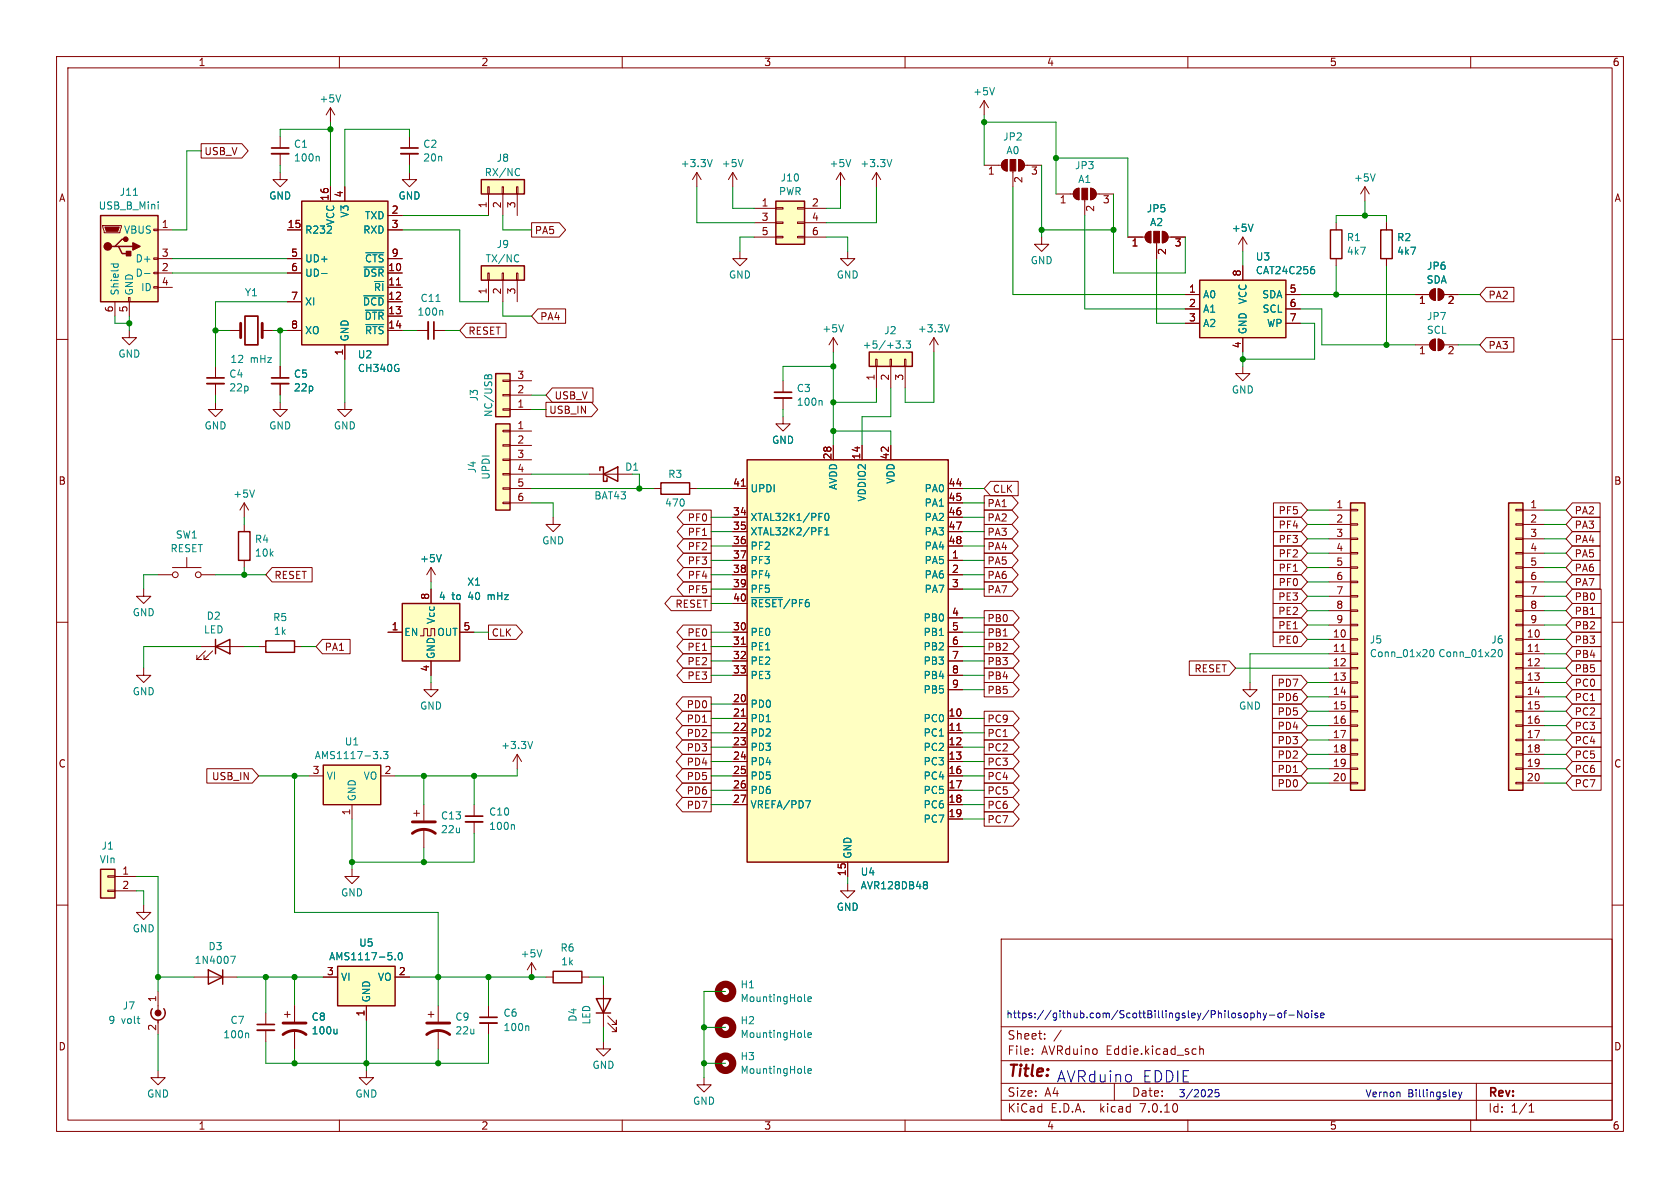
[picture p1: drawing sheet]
<svg xmlns="http://www.w3.org/2000/svg" width="297mm" height="210mm" viewBox="0 0 297 210" stroke-linecap="round" stroke-linejoin="round" font-family="sans-serif">
<g fill="none" stroke="#840000" stroke-width=".18">
<path d="M10 10h277v190h-277zM12 12h273v186h-273zM58.4 19.1l-.7 1.2M58.4 19.1v2.5M58.4 19.1l.8 1.2M60 10v2M110 10v2M160 10v2M174 17.8l-.8 1.3M174 17.8v2.5M174 17.8l.8 1.3M210 10v2"/>
<path d="M260 10v2M18.2 39.9h3.3v.2l-.3 1h-2.8zM35.6 25.4h7.2l1.1 1.3-1.1 1.2h-7.2zM49.5 30.5v1.3h1.3l-1.3 1.2-1.2-1.2h1.2M49.5 24.1v2.1M49.5 27.2v2M58.4 33v2.6M61 33v2.6M68.6 38.1h2.5M72.4 30.5v1.3h1.3l-1.3 1.2-1.3-1.2h1.3M72.4 24.1v2.1M72.4 27.2v2"/>
<path d="M86.2 33h.3v1.3h-.3zM86.4 34.3v3.8M88.8 33h.2v1.3h-.2zM88.9 34.3v3.8M91.3 33h.3v1.3h-.3zM91.4 34.3v3.8M94 39.4h4.9l1.1 1.2-1.1 1.3h-4.9zM123.2 30.5l-.8 1.3M123.2 30.5v2.5M123.2 30.5l.8 1.3M129.5 30.5l-.7 1.3M129.5 30.5v2.5"/>
<path d="M129.5 30.5l.8 1.3M133.3 36.8h3.9M133.3 39.4h3.9M137.2 39.2h1.2v.3h-1.2zM137.2 36.7h1.2v.3h-1.2zM141 39.2h1.2v.3h-1.2zM141 36.7h1.2v.3h-1.2zM142.2 36.8h3.8M142.2 39.4h3.8M148.6 30.5l-.8 1.3M148.6 30.5v2.5M148.6 30.5l.8 1.3"/>
<path d="M154.9 30.5l-.7 1.3M154.9 30.5v2.5M154.9 30.5l.8 1.3M174 29.2h3M177.4 28.5l.7-.3v2a1.02 1.02 0 0 1-1-.6 1.02 1.02 0 0 1 .3-1.1zM179.1 30.2v2.8M180.1 28.2a1.02 1.02 0 0 1 1 1 1.02 1.02 0 0 1-1 1zM181.1 29.2h3M186.7 34.3h3M190.1 33.5l.7-.2v2a1.02 1.02 0 0 1-1-.6 1.02 1.02 0 0 1 .3-1.2zM191.8 35.3v2.8M192.8 33.3a1.02 1.02 0 0 1 1 1 1.02 1.02 0 0 1-1 1z"/>
<path d="M193.8 34.3h3M236.2 39.4v1.2M241.3 33l-.8 1.3M241.3 33v2.6M241.3 33l.8 1.3M245.1 39.4v1.2M10 60h2M20.3 53.3v2.6M22.7 52.6h.3v.7h-.3zM22.9 58.4v1.3h1.2l-1.2 1.3-1.3-1.3h1.3M22.9 53.3v2.6M27.2 50.7h.7v.2h-.7z"/>
<path d="M27.2 48.1h.7v.3h-.7zM27.2 45.6h.7v.2h-.7zM27.2 40.5h.7v.3h-.7zM27.9 40.6h2.6M27.9 48.3h2.6M27.9 45.7h2.6M27.9 50.8h2.6M40.6 58.4h1.9M46.4 58.4h1.9M50.8 58.4h2.5M50.8 40.6h2.5M50.8 48.3h2.5"/>
<path d="M50.8 45.7h2.5M50.8 53.3h2.5M68.6 58.4h2.5M68.6 40.6h2.5M68.6 48.3h2.5M68.6 45.7h2.5M68.6 50.8h2.5M68.6 53.3h2.5M68.6 55.9h2.5M70.1 50.4h.7M73.7 58.4h2M76.7 58.4h2"/>
<path d="M82.4 57.1h7.1v2.6h-7.1l-1.1-1.3zM86.2 48.3h.3v1.2h-.3zM86.4 49.5v3.8M88.8 48.3h.2v1.2h-.2zM88.9 49.5v3.8M91.3 48.3h.3v1.2h-.3zM91.4 49.5v3.8M95.1 54.6h4.9v2.6h-4.9l-1.1-1.3zM130.8 44.5v1.2h1.3l-1.3 1.3-1.3-1.3h1.3M133.3 41.9h3.9M137.2 41.8h1.2v.2h-1.2zM141 41.8h1.2v.2h-1.2z"/>
<path d="M142.2 41.9h3.8M147.3 59.7l-.7 1.3M147.3 59.7v2.5M147.3 59.7l.8 1.3M149.9 44.5v1.2h1.2l-1.2 1.3-1.3-1.3h1.3M165.1 59.7l-.8 1.3M165.1 59.7v2.5M165.1 59.7l.8 1.3M184.1 41.9v1.3h1.3l-1.3 1.3-1.2-1.3h1.2M199.4 41.9h3M202.8 41.2l.7-.3v2a1.02 1.02 0 0 1-1-.6 1.02 1.02 0 0 1 .3-1.1zM204.5 42.9v2.8"/>
<path d="M205.5 40.9a1.02 1.02 0 0 1 1 1 1.02 1.02 0 0 1-1 1zM206.5 41.9h3M209.5 52.1h2.6M209.5 54.6h2.6M209.5 57.2h2.6M219.7 41.9v2.6M219.7 47v2.5M219.7 59.7v2.5M219.7 41.9l-.8 1.3M219.7 41.9l.8 1.3M227.3 52.1h2.6M227.3 54.6h2.6"/>
<path d="M227.3 57.2h2.6M236.2 45.7v1.3M245.1 45.7v1.3M250.2 52.1h2.5M253.1 51.3l.6-.2v2a1.02 1.02 0 0 1-.9-.7 1.02 1.02 0 0 1 .3-1.1zM254.3 51.1a1.02 1.02 0 0 1 1 1 1.02 1.02 0 0 1-1 1zM254.3 59.9a1.02 1.02 0 0 1 1 1.1 1.02 1.02 0 0 1-1 1zM255.3 52.1h2.5M262.7 59.7h4.9v2.5h-4.9l-1.1-1.2zM262.7 50.8h4.9v2.5h-4.9l-1.1-1.2zM285 60h2M38.1 71.1v1.3h1.3l-1.3 1.3-1.3-1.3h1.3"/>
<path d="M38.1 64.8v2M38.1 67.8v2.1M49.5 71.1v1.3h1.3l-1.3 1.3-1.2-1.3h1.2M49.5 64.8v2M49.5 67.8v2.1M61 71.1v1.3h1.2l-1.2 1.3-1.3-1.3h1.3M61 61v2.5M88.9 78.6h1.3v.3h-1.3zM88.9 76.1h1.3v.2h-1.3zM88.9 67.2h1.3v.2h-1.3zM88.9 69.7h1.3v.3h-1.3zM88.9 72.3h1.3v.2h-1.3z"/>
<path d="M90.2 76.2h3.8M90.2 78.7h3.8M90.2 72.4h3.8M90.2 69.9h3.8M90.2 67.3h3.8M96.5 71.1h8.1l1.1 1.3-1.1 1.3h-8.1zM97.6 68.6h7.2v2.5h-7.2l-1.1-1.2zM138.4 73.7v1.2h1.3l-1.3 1.3-1.2-1.3h1.2M138.4 67.3v2M138.4 70.4v2M147.3 78.7v2.6M152.4 78.7v2.6"/>
<path d="M154.8 63.5h.3v1.3h-.3zM154.9 64.8v3.8M157.4 63.5h.2v1.3h-.2zM157.5 64.8v3.8M157.5 78.7v2.6M159.9 63.5h.2v1.3h-.2zM160 64.8v3.8M219.7 64.8v1.2h1.3l-1.3 1.3-1.3-1.3h1.3M250.2 61h2.5M253.1 60.2l.6-.3v2.1a1.02 1.02 0 0 1-.9-.7 1.02 1.02 0 0 1 .3-1.1zM255.3 61h2.5M33 98.6v1.7"/>
<path d="M43.2 88.9l-.8 1.3M43.2 88.9v2.5M43.2 92.7v1.3M43.2 99.1v1.2M43.2 88.9l.7 1.3M88.9 88.8h1.3v.2h-1.3zM88.9 86.2h1.3v.3h-1.3zM88.9 83.7h1.3v.2h-1.3zM88.9 81.2h1.3v.2h-1.3zM90.2 86.4h3.8M90.2 88.9h3.8M90.2 83.8h3.8"/>
<path d="M90.2 81.3h3.8M97.8 91.4v1.3h1.3l-1.3 1.3-1.3-1.3h1.3M104.1 83.8h7.7M115.6 86.4h1.2M120.8 90.2h4.9v2.5h-4.9l-1.1-1.3zM120.8 92.7h4.9v2.6h-4.9l-1.1-1.3zM120.8 95.2h4.9v2.6h-4.9l-1.1-1.3zM120.8 97.8h4.9v2.5h-4.9l-1.1-1.2zM121.9 86.4h1.3M129.5 99.1h2.6M129.5 91.4h2.6M129.5 94h2.6"/>
<path d="M129.5 96.5h2.6M129.5 86.4h2.6M131.1 85.9h.7M167.6 99.1h2.6M167.6 91.4h2.6M167.6 94h2.6M167.6 96.5h2.6M167.6 86.4h2.6M167.6 88.9h2.6M174 97.8h4.9l1.1 1.3-1.1 1.2h-4.9zM174 95.2h4.9l1.1 1.3-1.1 1.3h-4.9zM174 92.7h4.9l1.1 1.3-1.1 1.3h-4.9z"/>
<path d="M174 87.6h4.9l1.1 1.3-1.1 1.3h-4.9zM174 90.2h4.9l1.1 1.2-1.1 1.3h-4.9zM175.1 85.1h4.9v2.5h-4.9l-1.1-1.2zM225.1 91.4h4.9l1.1 1.3-1.1 1.3h-4.9zM225.1 94h4.9l1.1 1.3-1.1 1.2h-4.9zM225.1 88.9h4.9l1.1 1.3-1.1 1.2h-4.9zM225.1 96.5h4.9l1.1 1.3-1.1 1.3h-4.9zM225.1 99.1h4.9l1.1 1.2-1.1 1.3h-4.9zM234.9 90.2h3.9M234.9 92.7h3.9M234.9 95.3h3.9M234.9 97.8h3.9"/>
<path d="M238.8 97.7h1.2v.2h-1.2zM238.8 95.1h1.2v.3h-1.2zM238.8 92.6h1.2v.2h-1.2zM238.8 90h1.2v.3h-1.2zM268 97.7h1.2v.2h-1.2zM268 95.1h1.2v.3h-1.2zM268 92.6h1.2v.2h-1.2zM268 90h1.2v.3h-1.2zM269.2 90.2h3.8M269.2 92.7h3.8M269.2 95.3h3.8M269.2 97.8h3.8"/>
<path d="M278 91.4h4.9v2.6h-4.9l-1.1-1.3zM278 94h4.9v2.5h-4.9l-1.1-1.2zM278 96.5h4.9v2.6h-4.9l-1.1-1.3zM278 99.1h4.9v2.5h-4.9l-1.1-1.3zM278 88.9h4.9v2.5h-4.9l-1.1-1.2zM10 110h2M25.4 104.1v1.3h-1.3l1.3 1.3 1.3-1.3h-1.3M25.4 118.1v1.3h-1.3l1.3 1.3 1.3-1.3h-1.3M27.9 101.6h2.6M30.5 100.3h5.1M35.6 101.6h2.5M35.6 114.3h7.6"/>
<path d="M36.3 115.1l-1.5 1.5h.8h-.8v-.8M37.6 115.1l-1.5 1.5h.7h-.7v-.8M45.7 114.3h1.3M48.1 100.3h7.1v2.6h-7.1l-1.1-1.3zM52.1 114.3h1.2M57 113h4.9v2.6h-4.9l-1.1-1.3zM68.6 111.8h2.5M74.3 112.4h.6v-1.3h.7v1.3h.6v-1.3h.6v1.3M76.2 100.3v2.6M76.2 104.1v2.6M76.2 116.8v2.6M76.2 100.3l-.8 1.3"/>
<path d="M76.2 100.3l.8 1.3M81.3 111.8h2.5M86.4 110.5h4.9l1.1 1.3-1.1 1.2h-4.9zM118.7 105.4h7v2.6h-7l-1.2-1.3zM120.8 110.5h4.9v2.5h-4.9l-1.1-1.2zM120.8 115.6h4.9v2.5h-4.9l-1.1-1.3zM120.8 113h4.9v2.6h-4.9l-1.1-1.3zM120.8 118.1h4.9v2.6h-4.9l-1.1-1.3zM120.8 102.9h4.9v2.5h-4.9l-1.1-1.3zM120.8 100.3h4.9v2.6h-4.9l-1.1-1.3zM129.5 111.8h2.6M129.5 101.6h2.6"/>
<path d="M129.5 104.1h2.6M129.5 114.3h2.6M129.5 116.8h2.6M129.5 119.4h2.6M129.5 106.7h2.6M131.1 113.9h.7M167.6 111.8h2.6M167.6 101.6h2.6M167.6 104.1h2.6M167.6 114.3h2.6M167.6 116.8h2.6M167.6 119.4h2.6"/>
<path d="M167.6 109.2h2.6M174 110.5h5.1l1.1 1.3-1.1 1.2h-5.1zM174 113h5.1l1.1 1.3-1.1 1.3h-5.1zM174 100.3h4.9l1.1 1.3-1.1 1.3h-4.9zM174 102.9h4.9l1.1 1.2-1.1 1.3h-4.9zM174 118.1h5.1l1.1 1.3-1.1 1.3h-5.1zM174 107.9h5.1l1.1 1.3-1.1 1.3h-5.1zM174 115.6h5.1l1.1 1.2-1.1 1.3h-5.1zM210.2 116.8h7.1l1.1 1.3-1.1 1.3h-7.1zM224.9 119.4h5.1l1.1 1.3-1.1 1.2h-5.1zM225.1 104.1h4.9l1.1 1.3-1.1 1.3h-4.9zM225.1 109.2h4.9l1.1 1.3-1.1 1.3h-4.9z"/>
<path d="M225.1 106.7h4.9l1.1 1.3-1.1 1.2h-4.9zM225.1 111.8h4.9l1.1 1.2-1.1 1.3h-4.9zM225.1 101.6h4.9l1.1 1.3-1.1 1.2h-4.9zM234.9 113h3.9M234.9 115.6h3.9M234.9 118.1h3.9M234.9 100.3h3.9M234.9 102.9h3.9M234.9 105.4h3.9M234.9 108h3.9M234.9 110.5h3.9M237.1 115.2h.7"/>
<path d="M238.8 118h1.2v.2h-1.2zM238.8 115.4h1.2v.3h-1.2zM238.8 112.9h1.2v.3h-1.2zM238.8 110.4h1.2v.2h-1.2zM238.8 107.8h1.2v.3h-1.2zM238.8 105.3h1.2v.2h-1.2zM238.8 102.7h1.2v.3h-1.2zM238.8 100.2h1.2v.3h-1.2zM268 118h1.2v.2h-1.2zM268 115.4h1.2v.3h-1.2zM268 112.9h1.2v.3h-1.2zM268 110.4h1.2v.2h-1.2z"/>
<path d="M268 107.8h1.2v.3h-1.2zM268 105.3h1.2v.2h-1.2zM268 102.7h1.2v.3h-1.2zM268 100.2h1.2v.3h-1.2zM269.2 113h3.8M269.2 115.6h3.8M269.2 118.1h3.8M269.2 100.3h3.8M269.2 102.9h3.8M269.2 105.4h3.8M269.2 108h3.8M269.2 110.5h3.8"/>
<path d="M271.4 115.2h.7M278 106.7h5.1v2.5h-5.1l-1.1-1.2zM278 104.1h5.1v2.6h-5.1l-1.1-1.3zM278 111.8h5.1v2.5h-5.1l-1.1-1.3zM278 101.6h4.9v2.5h-4.9l-1.1-1.2zM278 109.2h5.1v2.6h-5.1l-1.1-1.3zM278 114.3h5.1v2.5h-5.1l-1.1-1.2zM278 116.8h5.1v2.6h-5.1l-1.1-1.3zM278 119.4h5.1v2.5h-5.1l-1.1-1.2zM285 110h2M36.6 135.9h8l1.1 1.3-1.1 1.2h-8zM54.6 137.2h2.5"/>
<path d="M67.3 137.2h2.5M76.2 120.7v1.2h1.3l-1.3 1.3-1.3-1.3h1.3M91.4 133.4l-.7 1.2M91.4 133.4v2.5M91.4 133.4l.8 1.2M120.6 133.3h5.1v2.6h-5.1l-1.1-1.3zM120.6 135.9h5.1v2.5h-5.1l-1.1-1.2zM120.6 138.4h5.1v2.6h-5.1l-1.1-1.3zM120.6 123.2h5.1v2.5h-5.1l-1.1-1.2zM120.6 128.3h5.1v2.5h-5.1l-1.1-1.3zM120.6 130.8h5.1v2.6h-5.1l-1.1-1.3zM120.6 125.7h5.1v2.6h-5.1l-1.1-1.3z"/>
<path d="M129.5 127h2.6M129.5 129.5h2.6M129.5 132.1h2.6M129.5 134.6h2.6M129.5 137.2h2.6M129.5 139.7h2.6M129.5 124.5h2.6M131.1 126.6h.7M167.6 127h2.6M167.6 129.5h2.6M167.6 132.1h2.6M167.6 134.6h2.6"/>
<path d="M167.6 137.2h2.6M167.6 139.7h2.6M167.6 121.9h2.6M169.2 129.1h.7M174 135.9h5.1l1.1 1.3-1.1 1.2h-5.1zM174 138.4h5.1l1.1 1.3-1.1 1.3h-5.1zM174 133.3h5.1l1.1 1.3-1.1 1.3h-5.1zM174 120.6h5.1l1.1 1.3-1.1 1.3h-5.1zM174 130.8h5.1l1.1 1.3-1.1 1.3h-5.1zM174 125.7h5.1l1.1 1.3-1.1 1.3h-5.1zM174 128.3h5.1l1.1 1.2-1.1 1.3h-5.1zM221 120.7v1.2h1.2l-1.2 1.3-1.3-1.3h1.3"/>
<path d="M224.9 134.6h5.1l1.1 1.3-1.1 1.3h-5.1zM224.9 129.5h5.1l1.1 1.3-1.1 1.3h-5.1zM224.9 137.2h5.1l1.1 1.2-1.1 1.3h-5.1zM224.9 124.5h5.1l1.1 1.2-1.1 1.3h-5.1zM224.9 127h5.1l1.1 1.3-1.1 1.2h-5.1zM224.9 132.1h5.1l1.1 1.3-1.1 1.2h-5.1zM224.9 121.9h5.1l1.1 1.3-1.1 1.3h-5.1zM234.9 120.7h3.9M234.9 123.2h3.9M234.9 125.7h3.9M234.9 128.3h3.9M234.9 130.8h3.9"/>
<path d="M234.9 133.4h3.9M234.9 135.9h3.9M234.9 138.4h3.9M238.8 138.3h1.2v.3h-1.2zM238.8 135.8h1.2v.2h-1.2zM238.8 133.2h1.2v.3h-1.2zM238.8 130.7h1.2v.2h-1.2zM238.8 128.1h1.2v.3h-1.2zM238.8 125.6h1.2v.3h-1.2zM238.8 123.1h1.2v.2h-1.2zM238.8 120.5h1.2v.3h-1.2zM268 138.3h1.2v.3h-1.2z"/>
<path d="M268 135.8h1.2v.2h-1.2zM268 133.2h1.2v.3h-1.2zM268 130.7h1.2v.2h-1.2zM268 128.1h1.2v.3h-1.2zM268 125.6h1.2v.3h-1.2zM268 123.1h1.2v.2h-1.2zM268 120.5h1.2v.3h-1.2zM269.2 120.7h3.8M269.2 123.2h3.8M269.2 125.7h3.8M269.2 128.3h3.8M269.2 130.8h3.8"/>
<path d="M269.2 133.4h3.8M269.2 135.9h3.8M269.2 138.4h3.8M278 132.1h5.1v2.5h-5.1l-1.1-1.2zM278 134.6h5.1v2.6h-5.1l-1.1-1.3zM278 129.5h5.1v2.6h-5.1l-1.1-1.3zM278 127h5.1v2.5h-5.1l-1.1-1.2zM278 124.5h5.1v2.5h-5.1l-1.1-1.3zM278 121.9h5.1v2.6h-5.1l-1.1-1.3zM278 137.2h5.1v2.5h-5.1l-1.1-1.3zM10 160h2M19 157.4h1.3v.2h-1.3z"/>
<path d="M19 154.8h1.3v.3h-1.3zM20.3 154.9h3.8M20.3 157.5h3.8M62.2 153.7v1.2h1.3l-1.3 1.3-1.2-1.3h1.2M62.2 142.2v2.6M73.2 143.8h1M73.7 143.3v1M74.9 142.2v2.8M74.9 146.6v3.3M83.8 142.2v2.1M83.8 145.3v2M120.6 141h5.1v2.5h-5.1l-1.1-1.3z"/>
<path d="M129.5 142.2h2.6M149.9 156.2v1.3h1.2l-1.2 1.3-1.3-1.3h1.3M149.9 152.4v2.5M167.6 142.2h2.6M167.6 144.8h2.6M174 141h5.1l1.1 1.2-1.1 1.3h-5.1zM174 143.5h5.1l1.1 1.3-1.1 1.3h-5.1zM285 160h2M25.4 160v1.3h1.3l-1.3 1.3-1.3-1.3h1.3M27.9 175.3v3.8M34.3 172.7h7.6M47 179.1v2"/>
<path d="M50.3 179.3h1M50.8 178.8v1M52.1 177.8v2.8M57.1 172.7h2.6M64.8 177.8v2.5M69.8 172.7h2.6M75.7 179.3h1M76.2 178.8v1M77.5 177.8v2.8M86.4 177.8v2M94 170.2l-.8 1.3M94 170.2v2.5"/>
<path d="M94 170.2l.7 1.3M96.5 172.7h1.3M102.9 172.7h1.2M106.7 174v7.6M107.4 179.6l1.6 1.5v-.8v.8h-.8M177 166h108v32h-108zM27.9 189.2v1.3h1.3l-1.3 1.3-1.2-1.3h1.2M27.9 180.3v2.6M47 182.1v2.1M52.1 182.1v3.3M60 198v2M64.8 189.2v1.3h1.2l-1.2 1.3-1.3-1.3h1.3"/>
<path d="M77.5 182.1v3.3M86.4 180.8v2.1M106.7 184.2v1.2h-1.3l1.3 1.3 1.2-1.3h-1.2M107.4 180.8l1.6 1.6v-.8v.8h-.8M110 198v2M124.5 190.5v1.3h1.2l-1.2 1.2-1.3-1.2h1.3M160 198v2M177 194.5h108M177 191.5h108M177 187.5h108M177 181.5h108M182.5 186.3v.1"/>
<path d="M182.5 185.5v.1M184.7 183.6v.1M184.7 182.8v.1M187.6 182.1l-1.3 2M197 191.5v3M210 198v2M211.3 185.4l.2 .1M211.5 186.3l-.2 .1M212.1 184.9v1.5M212.1 185.5l.2-.1 .4 .1v.9M260 198v2M261 191.5v6.5"/>
<path d="M270.3 196.6h.9M270.3 195.5l.4-.4v1.5"/>
<circle cx="31" cy="101.6" r=".51"/>
<circle cx="35.1" cy="101.6" r=".51"/>
</g>
<g fill="#ffffc2" stroke="#ffffc2" stroke-width=".18">
<path d="M71.1 106.7h10.2v10.1h-10.2z"/>
<path d="M153.7 62.2h7.6v2.6h-7.6z"/>
<path d="M17.8 153.7h2.5v5.1h-2.5z"/>
<path d="M132.1 81.3h35.5v71.1h-35.5z"/>
<path d="M59.7 170.8h10.1v7h-10.1z"/>
<path d="M137.2 35.6h5v7.6h-5z"/>
<path d="M57.1 135.3h10.2v6.9h-10.2z"/>
<path d="M85.1 47h7.6v2.5h-7.6z"/>
<path d="M266.7 88.9h2.5v50.8h-2.5z"/>
<path d="M17.8 38.1h10.1v15.2h-10.1z"/>
<path d="M238.8 88.9h2.5v50.8h-2.5z"/>
<path d="M87.6 74.9h2.6v15.3h-2.6z"/>
<path d="M87.6 66h2.6v7.7h-2.6z"/>
<path d="M53.3 35.6h15.3v25.4h-15.3z"/>
<path d="M85.1 31.8h7.6v2.5h-7.6z"/>
<path d="M212.1 49.5h15.2v10.2h-15.2z"/>
</g>
<g fill="none" stroke="#840000" stroke-width=".25">
<path d="M17.8 38.1h10.1v15.2h-10.1zM53.3 35.6h15.3v25.4h-15.3zM85.1 31.8h7.6v2.5h-7.6zM137.2 35.6h5v7.6h-5zM20.3 43.6h.7l.6 1.2h1.3M21 43.6h2.5M22.2 42.3h-.6l-1.3 1.3h-.6M85.1 47h7.6v2.5h-7.6zM212.1 49.5h15.2v10.2h-15.2zM235.2 40.6h2v5.1h-2zM244.1 40.6h2v5.1h-2zM87.6 74.9h2.6v15.3h-2.6z"/>
<path d="M87.6 66h2.6v7.7h-2.6zM153.7 62.2h7.6v2.6h-7.6zM42.2 94h2v5.1h-2zM106 83.2v-.6h.7v2.5h.6v-.6M106.7 83.8l2.5-1.2v2.5zM116.8 85.3h5.1v2.1h-5.1zM132.1 81.3h35.5v71.1h-35.5zM238.8 88.9h2.5v50.8h-2.5zM266.7 88.9h2.5v50.8h-2.5zM38.1 114.3l2.5-1.3v2.6zM38.1 113v2.6M47 113.3h5.1v2h-5.1z"/>
<path d="M71.1 106.7h10.2v10.1h-10.2zM57.1 135.3h10.2v6.9h-10.2zM17.8 153.7h2.5v5.1h-2.5zM26.9 178.3a1.27 1.27 0 0 0 .2 1.7 1.27 1.27 0 0 0 1.7 0 1.27 1.27 0 0 0 .2-1.7M36.8 171.5l2.6 1.2-2.6 1.3zM39.4 171.5v2.5M59.7 170.8h10.1v7h-10.1zM97.8 171.7h5.1v2h-5.1zM105.4 176.5h2.5l-1.2 2.6zM105.4 179.1h2.5"/>
</g>
<g fill="none" stroke="#008484" stroke-width=".18">
<path d="M60.2 16.8l-.4 1.2M175.8 15.5l-.4 1.3M23.6 34.5h.7M28 35.7v.1M28 36.1v.9M56.3 27.6l.1 .2v.7M91.6 29.8l.3 .1M91.9 30.9l-.3 .2M125.9 28.2l-.4 1.3M131.4 28.2l-.5 1.3M150.4 28.2l-.4 1.3M157.7 28.2l-.5 1.3"/>
<path d="M221.5 39.6l-.4 1.3M243.1 30.7l-.4 1.3M19.6 46.7h1.3M20.1 46.7v.3M20.8 46.7l.1 .3M25.6 48.4h.9M56.9 48.4h.9M64.3 52.3h3.5M64.3 47.2h3.5M64.6 54.8h3.2M64.7 57.4h3.1M64.7 44.7h3.1"/>
<path d="M77.1 53.3h.7M78.1 54.9l.2 .2v.6M91.5 45l.2 .2M91.7 46.2l-.2 .1M149.1 57.4l-.4 1.3M167.8 57.4l-.4 1.3M232.1 47.1h.2M232.2 47.6l.2 .2v.3l-.2 .3M86.3 66.5l.2-.3 .3 .1 .1 .6M86.3 66.5l-.3-.2h-.2l-.1 .6M86.3 66.5v.4M145.2 70.8l.1 .2v.6"/>
<path d="M158.4 60.3h.8l-.5 .5M158.9 60.8l.3 .2v.3l-.3 .2M159.7 61.4v.1M160.2 60.3h.8l-.4 .5 .3 .1v.5l-.2 .1-.5-.1M45 86.6l-.4 1.3M78 98l-.4 1.3M144.8 93.9h.4M144.8 93.3h.6M145.8 94.6h.7M145.8 93.7l.4-.4v1.3M146 90.8l.1-.1a.68 .68 0 0 1 .5 .7 .68 .68 0 0 1-.5 .6 .84 .84 0 0 1-.1-1.2zM132.8 105.6h5.5"/>
<path d="M252.9 114.9l.2-.1a.68 .68 0 0 1 .4 .7 .68 .68 0 0 1-.4 .6 .84 .84 0 0 1-.2-1.2zM265 114.9l.2-.1a.68 .68 0 0 1 .4 .7 .68 .68 0 0 1-.4 .6l-.2-.1-.1-.4zM67.3 134v.1M67.8 132.8h.8l-.4 .5 .3 .1v.6l-.2 .1-.5-.1M94.2 131.1l-.5 1.2M90.8 145.8l.1 .2v.6M142.4 141.5h.9l-.6 1.3M163.5 155.9h.3l.2 .2-.3 .3M163.5 156.4h.2M163.7 156.4l.2 .1 .1 .4-.2 .2h-.3M40.8 169h.8l-.5 1.3M69.8 169.6v.1"/>
<path d="M70.6 168.5l.1-.1a.68 .68 0 0 1 .4 .6 .68 .68 0 0 1-.4 .7 .84 .84 0 0 1-.1-1.2zM95.8 167.9l-.4 1.3M142.2 176.9l.2 .2M142.8 176.6l.6-.1v-.2l-.4-.1-.2 .2 .1 .6h.5M43.8 182.6l.2 .2v.7M59.6 181.9v.9M59.6 182.6l-.2 .2M93.3 181.3l.2 .2v.7M142.2 183.2l.2 .2M142.2 189.6l.2 .2M142.8 183l.6-.1v-.3h-.4l-.2 .1 .1 .6h.5M142.8 189.3l.6-.1v-.2l-.4-.1-.2 .2 .1 .6h.5"/>
</g>
<g fill="#840000" stroke="#840000" stroke-width=".18">
<path d="M253.1 51.3l.6-.2v2a1.02 1.02 0 0 1-.9-.7 1.02 1.02 0 0 1 .3-1.1z"/>
<path d="M254.3 51.1a1.02 1.02 0 0 1 1 1 1.02 1.02 0 0 1-1 1z"/>
<path d="M253.1 60.2l.6-.3v2.1a1.02 1.02 0 0 1-.9-.7 1.02 1.02 0 0 1 .3-1.1z"/>
<path d="M254.3 59.9a1.02 1.02 0 0 1 1 1.1 1.02 1.02 0 0 1-1 1z"/>
<path d="M18.5 40.1h2.6l-.3 .8h-2z"/>
<path d="M190.1 33.5l.7-.2v2a1.02 1.02 0 0 1-1-.6 1.02 1.02 0 0 1 .3-1.2z"/>
<path d="M191.3 33.3h1v2h-1z"/>
<path d="M192.8 33.3a1.02 1.02 0 0 1 1 1 1.02 1.02 0 0 1-1 1z"/>
<path d="M202.8 41.2l.7-.3v2a1.02 1.02 0 0 1-1-.6 1.02 1.02 0 0 1 .3-1.1z"/>
<path d="M204 40.9h1v2h-1z"/>
<path d="M205.5 40.9a1.02 1.02 0 0 1 1 1 1.02 1.02 0 0 1-1 1z"/>
<path d="M177.4 28.5l.7-.3v2a1.02 1.02 0 0 1-1-.6 1.02 1.02 0 0 1 .3-1.1z"/>
<path d="M178.6 28.2h1v2h-1z"/>
<path d="M180.1 28.2a1.02 1.02 0 0 1 1 1 1.02 1.02 0 0 1-1 1z"/>
</g>
<path d="M48 27.2h3.1M70.9 27.2h3M75.7 56.9v3M36.6 67.8h3M48 67.8h3.1M136.9 70.4h3.1M82.3 145.3h3M45.5 182.1h3M84.8 180.8h3.1" fill="none" stroke="#840000" stroke-width=".33"/>
<path d="M48 26.2h3.1M70.9 26.2h3M43.3 55.9h2.3v5.1h-2.3zM76.7 56.9v3M36.6 66.8h3M48 66.8h3.1M136.9 69.3h3.1M82.3 144.3h3M84.8 179.8h3.1M45.5 181.1h3" fill="none" stroke="#840000" stroke-width=".3"/>
<circle cx="27.9" cy="179.1" r=".51" fill="#840000" stroke="#840000" stroke-width=".2"/>
<path d="M42.5 57.2v2.5M46.4 57.2v2.5M72.9 147.3a3.3 3.3 0 0 1 4.1 0M72.9 145.3h4.1M50 182.9a3.3 3.3 0 0 1 4.1 0M50 180.8h4.1M75.4 182.9a3.3 3.3 0 0 1 4.1 0M75.4 180.8h4.1" fill="none" stroke="#840000" stroke-width=".51"/>
<g fill="#840000" stroke="#840000" stroke-width=".25">
<path d="M23.5 42.9l1.3 .7-1.3 .6z"/>
<path d="M22.4 44.5h.7v.7h-.7z"/>
<circle cx="19" cy="43.6" r=".63"/>
<circle cx="22.2" cy="42.3" r=".38"/>
</g>
<g fill="none" stroke="#840000" stroke-width="1.3">
<circle cx="128.3" cy="175.3" r="1.27"/>
<circle cx="128.3" cy="188" r="1.27"/>
<circle cx="128.3" cy="181.6" r="1.27"/>
</g>
<g fill="none" stroke="#0000c2" stroke-width=".18">
<path d="M221.1 179.1v1.2M221.1 179.1h.4l.2 .2-.1 .6h-.5M222.3 179.2l.2-.1h.3v.8M222.3 178.7v1.2M223.3 179.1l.3 .8M223.6 179.9l-.3 .4M223.9 179.1l-.3 .8M224.4 179.4h1M226 179.2l.2-.1 .3 .1 .1 .5-.1 .2h-.3l-.2-.1zM226.9 179.1h.5M227.4 178.7l-.3 .1v1.1M227.9 179.4h.9"/>
<path d="M230.2 178.7v1.2l-.8-1.2v1.2M230.8 179.1h.3l.3 .2v.4l-.3 .2h-.3l-.1-.2zM231.9 178.7v.1M231.9 179.1v.8M232.9 179.1h-.3l-.2 .2 .1 .1 .4 .2v.3h-.5M233.5 179.5l.6-.1-.1-.3h-.3l-.2 .2v.6h.5M214.2 192.7l.1 .2-.1 .3-.7 .7h.8M215.5 192.6h-.6l-.1 .6 .2-.1 .4 .1 .1 .2v.4l-.2 .1-.5-.1M247.4 193.1l.1 .8M257.2 193l.2 .4-.6 .1M257.4 193.8l-.2 .1M257.9 193l.3 .9"/>
<path d="M258.2 193.9l-.3 .4M258.5 193l-.3 .9"/>
</g>
<g fill="none" stroke="#008400" stroke-width=".18">
<path d="M35.6 26.7h-2.6v13.9h-2.5M49.5 29.2v1.3M58.4 22.9h-8.9v1.2M58.4 21.6v11.4M71.1 38.1h15.3M72.4 24.1v-1.2h-11.4v10.1M72.4 29.2v1.3M88.9 38.1v2.5h5.1M123.2 33v6.4h10.1M129.5 33v3.8h3.8M148.6 33v3.8h-2.6M154.9 33v6.4h-8.9"/>
<path d="M174 20.3v8.9M174 21.6h12.7v12.7M179.1 33v19.1h30.4M184.1 29.2v12.7M186.7 27.9h12.7v14M191.8 38.1v16.5h17.7M196.8 34.3v14h12.7v-6.4M236.2 39.4v-1.3h8.9v1.3M241.3 35.6v2.5M20.3 55.9v1.3h2.6M22.9 55.9v2.5M30.5 48.3h20.3"/>
<path d="M30.5 45.7h20.3M38.1 58.4h2.5M48.3 58.4h2.5M49.5 58.4v6.4M50.8 53.3h-12.7v11.5M71.1 40.6h10.2v12.7h5.1M71.1 58.4h2.6M78.7 58.4h2.6M88.9 53.3v2.6h5.1M133.3 41.9h-2.5v2.6M146 41.9h3.9v2.6M184.1 40.6h12.7"/>
<path d="M204.5 45.7v11.5h5M219.7 44.5v2.5M229.9 57.2h2.5v6.3h-12.7M229.9 54.6h3.8v6.4h16.5M229.9 52.1h20.3M236.2 47v5.1M245.1 47v14M257.8 52.1h3.8M38.1 69.9v1.2M49.5 69.9v1.2M61 63.5v7.6M94 69.9h2.5"/>
<path d="M94 72.4h2.5M138.4 72.4v1.3M147.3 64.8h-8.9v2.5M147.3 62.2v16.5M147.3 76.2h10.2v2.5M154.9 68.6v2.5h-7.6M157.5 68.6v5.1h-5.1v5M165.1 62.2v8.9h-5.1v-2.5M219.7 62.2v2.6M257.8 61h3.8M43.2 91.4v1.3M94 88.9h3.8v2.5"/>
<path d="M94 86.4h21.6M94 83.8h10.1M111.8 83.8h1.2v2.6M123.2 86.4h6.3M125.7 99.1h3.8M125.7 94h3.8M125.7 96.5h3.8M125.7 91.4h3.8M170.2 99.1h3.8M170.2 94h3.8M170.2 88.9h3.8M170.2 96.5h3.8"/>
<path d="M170.2 86.4h3.8M170.2 91.4h3.8M231.1 97.8h3.8M231.1 95.3h3.8M231.1 90.2h3.8M231.1 92.7h3.8M273 97.8h3.9M273 95.3h3.9M273 90.2h3.9M273 92.7h3.9M27.9 101.6h-2.5v2.5M35.6 114.3h-10.2v3.8"/>
<path d="M38.1 101.6h8.9M43.2 114.3h2.5M43.2 100.3v1.3M53.3 114.3h2.6M76.2 102.9v1.2M76.2 119.4v1.3M83.8 111.8h2.6M125.7 111.8h3.8M125.7 104.1h3.8M125.7 101.6h3.8M125.7 116.8h3.8M125.7 119.4h3.8"/>
<path d="M125.7 114.3h3.8M125.7 106.7h3.8M170.2 111.8h3.8M170.2 104.1h3.8M170.2 101.6h3.8M170.2 109.2h3.8M170.2 116.8h3.8M170.2 119.4h3.8M170.2 114.3h3.8M218.4 118.1h16.5M231.1 108h3.8M231.1 110.5h3.8"/>
<path d="M231.1 105.4h3.8M231.1 113h3.8M231.1 102.9h3.8M231.1 100.3h3.8M234.9 115.6h-13.9v5.1M273 108h3.9M273 110.5h3.9M273 105.4h3.9M273 115.6h3.9M273 118.1h3.9M273 113h3.9M273 102.9h3.9"/>
<path d="M273 100.3h3.9M45.7 137.2h8.9M52.1 137.2v24.1h25.4v16.5M74.9 137.2v5M83.8 137.2v5M91.4 135.9v1.3h-21.6M125.7 137.2h3.8M125.7 139.7h3.8M125.7 134.6h3.8M125.7 132.1h3.8M125.7 127h3.8M125.7 129.5h3.8"/>
<path d="M125.7 124.5h3.8M170.2 137.2h3.8M170.2 139.7h3.8M170.2 134.6h3.8M170.2 132.1h3.8M170.2 121.9h3.8M170.2 127h3.8M170.2 129.5h3.8M231.1 133.4h3.8M231.1 128.3h3.8M231.1 130.8h3.8M231.1 123.2h3.8"/>
<path d="M231.1 125.7h3.8M231.1 120.7h3.8M231.1 135.9h3.8M231.1 138.4h3.8M273 133.4h3.9M273 128.3h3.9M273 130.8h3.9M273 123.2h3.9M273 125.7h3.9M273 120.7h3.9M273 135.9h3.9M273 138.4h3.9"/>
<path d="M24.1 154.9h3.8v20.4M24.1 157.5h1.3v2.5M62.2 144.8v8.9M74.9 149.9v2.5M83.8 147.3v5.1h-21.6M125.7 142.2h3.8M149.9 154.9v1.3M170.2 142.2h3.8M170.2 144.8h3.8M27.9 172.7h6.4M41.9 172.7h15.2M47 172.7v6.4"/>
<path d="M52.1 172.7v5.1M72.4 172.7h24.1M86.4 172.7v5.1M104.1 172.7h2.6v1.3M128.3 175.3h-3.8v15.2M27.9 182.9v6.3M52.1 185.4v2.6M64.8 180.3v8.9M77.5 185.4v2.6M86.4 182.9v5.1h-39.4v-3.8M106.7 181.6v2.6M124.5 188h3.8"/>
<path d="M124.5 181.6h3.8"/>
</g>
<g fill="#008400" stroke="#008400" stroke-width=".18">
<circle cx="47" cy="172.7" r=".46"/>
<circle cx="52.1" cy="172.7" r=".46"/>
<circle cx="52.1" cy="188" r=".46"/>
<circle cx="27.9" cy="172.7" r=".46"/>
<circle cx="62.2" cy="152.4" r=".46"/>
<circle cx="74.9" cy="152.4" r=".46"/>
<circle cx="94" cy="172.7" r=".46"/>
<circle cx="86.4" cy="172.7" r=".46"/>
<circle cx="77.5" cy="172.7" r=".46"/>
<circle cx="77.5" cy="188" r=".46"/>
<circle cx="64.8" cy="188" r=".46"/>
<circle cx="83.8" cy="137.2" r=".46"/>
<circle cx="52.1" cy="137.2" r=".46"/>
<circle cx="124.5" cy="188" r=".46"/>
<circle cx="124.5" cy="181.6" r=".46"/>
<circle cx="74.9" cy="137.2" r=".46"/>
<circle cx="241.3" cy="38.1" r=".46"/>
<circle cx="236.2" cy="52.1" r=".46"/>
<circle cx="245.1" cy="61" r=".46"/>
<circle cx="219.7" cy="63.5" r=".46"/>
<circle cx="174" cy="21.6" r=".46"/>
<circle cx="184.1" cy="40.6" r=".46"/>
<circle cx="196.8" cy="40.6" r=".46"/>
<circle cx="186.7" cy="27.9" r=".46"/>
<circle cx="113" cy="86.4" r=".46"/>
<circle cx="147.3" cy="71.1" r=".46"/>
<circle cx="147.3" cy="64.8" r=".46"/>
<circle cx="38.1" cy="58.4" r=".46"/>
<circle cx="22.9" cy="57.2" r=".46"/>
<circle cx="49.5" cy="58.4" r=".46"/>
<circle cx="58.4" cy="22.9" r=".46"/>
<circle cx="43.2" cy="101.6" r=".46"/>
<circle cx="147.3" cy="76.2" r=".46"/>
</g>
<text font-size="2.8" fill="#840000" x="178" y="190.9">Title:</text>
<g font-size="2.8" fill="#0000c2">
<text x="186.7" y="191.5">AVRduino</text>
<text x="201.9" y="191.5">EDDIE</text>
</g>
<g font-size="2.1" fill="#840000">
<text x="178" y="184">Sheet:</text>
<text x="178" y="186.7">File:</text>
<text x="184.1" y="186.7">AVRduino</text>
<text x="195.6" y="186.7">Eddie.kicad_sch</text>
<text x="178" y="196.9">KiCad</text>
<text x="178" y="194.1">Size:</text>
<text x="184.7" y="194.1">A4</text>
<text x="185.7" y="196.9">E.D.A.</text>
<text x="194.6" y="196.9">kicad</text>
<text x="200" y="194.1">Date:</text>
<text x="201.8" y="196.9">7.0.10</text>
<text x="263" y="194.3">Rev:</text>
<text x="263" y="196.9">Id:</text>
<text x="267.1" y="196.9">1/1</text>
</g>
<g font-size="1.8" fill="#840000">
<text x="35" y="11.9">1</text>
<text x="85" y="11.9">2</text>
<text x="135" y="11.9">3</text>
<text x="185" y="11.9">4</text>
<text x="235" y="11.9">5</text>
<text x="285" y="11.9">6</text>
<text x="36" y="27.6">USB_V</text>
<text x="10.3" y="35.9">A</text>
<text x="58.2" y="35.6" transform="rotate(-90 58.2 35.6)">16</text>
<text x="60.7" y="35" transform="rotate(-90 60.7 35)">4</text>
<text x="174.6" y="31.2">1</text>
<text x="181.1" y="32.5" transform="rotate(-90 181.1 32.5)">2</text>
<text x="182.2" y="31.2">3</text>
<text x="285.3" y="35.9">A</text>
<text x="28.5" y="40.4">1</text>
<text x="50.8" y="40.4">15</text>
<text x="69.1" y="37.8">2</text>
<text x="69.1" y="40.4">3</text>
<text x="86.1" y="36.9" transform="rotate(-90 86.1 36.9)">1</text>
<text x="88.6" y="36.9" transform="rotate(-90 88.6 36.9)">2</text>
<text x="91.2" y="36.9" transform="rotate(-90 91.2 36.9)">3</text>
<text x="94.5" y="41.6">PA5</text>
<text x="134.5" y="36.6">1</text>
<text x="134.5" y="39.1">3</text>
<text x="134.5" y="41.7">5</text>
<text x="143.4" y="36.6">2</text>
<text x="143.4" y="39.1">4</text>
<text x="143.4" y="41.7">6</text>
<text x="187.3" y="36.3">1</text>
<text x="193.8" y="37.5" transform="rotate(-90 193.8 37.5)">2</text>
<text x="194.9" y="36.3">3</text>
<text x="28.5" y="45.5">3</text>
<text x="51.4" y="45.5">5</text>
<text x="69.1" y="45.5">9</text>
<text x="200" y="43.9">1</text>
<text x="206.5" y="45.2" transform="rotate(-90 206.5 45.2)">2</text>
<text x="207.6" y="43.9">3</text>
<text x="28.5" y="48">2</text>
<text x="28.5" y="50.5">4</text>
<text x="51.4" y="48">6</text>
<text x="51.4" y="53.1">7</text>
<text x="68.5" y="48">10</text>
<text x="68.5" y="50.5">11</text>
<text x="68.5" y="53.1">12</text>
<text x="86.1" y="52.1" transform="rotate(-90 86.1 52.1)">1</text>
<text x="88.6" y="52.1" transform="rotate(-90 88.6 52.1)">2</text>
<text x="91.2" y="52.1" transform="rotate(-90 91.2 52.1)">3</text>
<text x="210.1" y="51.8">1</text>
<text x="219.5" y="49" transform="rotate(-90 219.5 49)">8</text>
<text x="227.9" y="51.8">5</text>
<text x="263.1" y="53">PA2</text>
<text x="20.1" y="55.3" transform="rotate(-90 20.1 55.3)">6</text>
<text x="22.6" y="55.3" transform="rotate(-90 22.6 55.3)">5</text>
<text x="51.4" y="58.2">8</text>
<text x="68.5" y="55.6">13</text>
<text x="68.5" y="58.2">14</text>
<text x="82.7" y="59.4">RESET</text>
<text x="95.4" y="56.8">PA4</text>
<text x="210.1" y="54.4">2</text>
<text x="210.1" y="56.9">3</text>
<text x="227.9" y="54.4">6</text>
<text x="227.9" y="56.9">7</text>
<text x="250.8" y="54.1">1</text>
<text x="255.8" y="54.1">2</text>
<text x="60.7" y="62.9" transform="rotate(-90 60.7 62.9)">1</text>
<text x="219.5" y="61.7" transform="rotate(-90 219.5 61.7)">4</text>
<text x="250.8" y="62.9">1</text>
<text x="255.8" y="62.9">2</text>
<text x="263.1" y="61.9">PA3</text>
<text x="91.4" y="69.6">2</text>
<text x="91.4" y="67.1">3</text>
<text x="97.9" y="70.8">USB_V</text>
<text x="154.7" y="67.4" transform="rotate(-90 154.7 67.4)">1</text>
<text x="157.2" y="67.4" transform="rotate(-90 157.2 67.4)">2</text>
<text x="159.8" y="67.4" transform="rotate(-90 159.8 67.4)">3</text>
<text x="91.4" y="75.9">1</text>
<text x="91.4" y="72.1">1</text>
<text x="97" y="73.3">USB_IN</text>
<text x="91.4" y="78.5">2</text>
<text x="91.4" y="81">3</text>
<text x="91.4" y="83.6">4</text>
<text x="147.1" y="81.3" transform="rotate(-90 147.1 81.3)">28</text>
<text x="152.1" y="81.3" transform="rotate(-90 152.1 81.3)">14</text>
<text x="157.2" y="81.3" transform="rotate(-90 157.2 81.3)">42</text>
<text x="10.3" y="85.9">B</text>
<text x="91.4" y="86.1">5</text>
<text x="91.4" y="88.6">6</text>
<text x="129.5" y="86.1">41</text>
<text x="167.6" y="86.1">44</text>
<text x="167.6" y="88.6">45</text>
<text x="174.5" y="89.9">PA1</text>
<text x="175.4" y="87.3">CLK</text>
<text x="236.1" y="89.9">1</text>
<text x="270.4" y="89.9">1</text>
<text x="285.3" y="85.9">B</text>
<text x="121.5" y="92.4">PF0</text>
<text x="121.5" y="94.9">PF1</text>
<text x="129.5" y="91.2">34</text>
<text x="129.5" y="93.7">35</text>
<text x="167.6" y="91.2">46</text>
<text x="167.6" y="93.7">47</text>
<text x="174.5" y="94.9">PA3</text>
<text x="174.5" y="92.4">PA2</text>
<text x="225.9" y="93.7">PF4</text>
<text x="225.9" y="91.1">PF5</text>
<text x="236.1" y="92.5">2</text>
<text x="236.1" y="95">3</text>
<text x="270.4" y="92.5">2</text>
<text x="270.4" y="95">3</text>
<text x="278.3" y="93.7">PA3</text>
<text x="278.3" y="91.1">PA2</text>
<text x="121.5" y="97.5">PF2</text>
<text x="121.5" y="100">PF3</text>
<text x="129.5" y="96.3">36</text>
<text x="129.5" y="98.8">37</text>
<text x="129.5" y="101.3">38</text>
<text x="167.6" y="96.3">48</text>
<text x="168.2" y="98.8">1</text>
<text x="168.2" y="101.3">2</text>
<text x="174.5" y="100">PA5</text>
<text x="174.5" y="97.5">PA4</text>
<text x="225.9" y="96.2">PF3</text>
<text x="225.9" y="98.7">PF2</text>
<text x="225.9" y="101.3">PF1</text>
<text x="236.1" y="97.5">4</text>
<text x="236.1" y="100.1">5</text>
<text x="270.4" y="97.5">4</text>
<text x="270.4" y="100.1">5</text>
<text x="278.3" y="96.2">PA4</text>
<text x="278.3" y="98.7">PA5</text>
<text x="278.3" y="101.3">PA6</text>
<text x="48.4" y="102.6">RESET</text>
<text x="75.9" y="106.1" transform="rotate(-90 75.9 106.1)">8</text>
<text x="119.3" y="107.6">RESET</text>
<text x="121.5" y="105.1">PF5</text>
<text x="121.5" y="102.6">PF4</text>
<text x="129.5" y="103.9">39</text>
<text x="129.5" y="106.4">40</text>
<text x="168.2" y="103.9">3</text>
<text x="174.5" y="102.6">PA6</text>
<text x="174.5" y="105.1">PA7</text>
<text x="225.9" y="106.4">PE3</text>
<text x="225.9" y="103.8">PF0</text>
<text x="236.1" y="102.6">6</text>
<text x="236.1" y="105.2">7</text>
<text x="236.1" y="107.7">8</text>
<text x="270.4" y="102.6">6</text>
<text x="270.4" y="105.2">7</text>
<text x="270.4" y="107.7">8</text>
<text x="278.3" y="106.4">PB0</text>
<text x="278.3" y="103.8">PA7</text>
<text x="69.1" y="111.5">1</text>
<text x="81.8" y="111.5">5</text>
<text x="86.8" y="112.7">CLK</text>
<text x="121.4" y="112.7">PE0</text>
<text x="129.5" y="111.5">30</text>
<text x="168.2" y="109">4</text>
<text x="168.2" y="111.5">5</text>
<text x="174.5" y="112.7">PB1</text>
<text x="174.5" y="110.2">PB0</text>
<text x="225.9" y="111.4">PE1</text>
<text x="225.9" y="108.9">PE2</text>
<text x="225.9" y="114">PE0</text>
<text x="235.5" y="112.8">10</text>
<text x="236.1" y="110.2">9</text>
<text x="269.8" y="112.8">10</text>
<text x="270.4" y="110.2">9</text>
<text x="278.3" y="108.9">PB1</text>
<text x="278.3" y="114">PB3</text>
<text x="278.3" y="111.4">PB2</text>
<text x="57.3" y="115.3">PA1</text>
<text x="75.9" y="118.8" transform="rotate(-90 75.9 118.8)">4</text>
<text x="121.4" y="117.8">PE2</text>
<text x="121.4" y="115.3">PE1</text>
<text x="129.5" y="114">31</text>
<text x="129.5" y="116.6">32</text>
<text x="129.5" y="119.1">33</text>
<text x="168.2" y="114">6</text>
<text x="168.2" y="116.6">7</text>
<text x="168.2" y="119.1">8</text>
<text x="174.5" y="115.3">PB2</text>
<text x="174.5" y="117.8">PB3</text>
<text x="211.1" y="119.1">RESET</text>
<text x="235.5" y="115.3">11</text>
<text x="235.5" y="117.9">12</text>
<text x="269.8" y="115.3">11</text>
<text x="269.8" y="117.9">12</text>
<text x="278.3" y="116.5">PB4</text>
<text x="278.3" y="119.1">PB5</text>
<text x="121.3" y="125.4">PD0</text>
<text x="121.4" y="120.3">PE3</text>
<text x="129.5" y="124.2">20</text>
<text x="168.2" y="121.7">9</text>
<text x="174.5" y="122.9">PB5</text>
<text x="174.5" y="120.3">PB4</text>
<text x="225.8" y="124.1">PD6</text>
<text x="225.8" y="121.6">PD7</text>
<text x="235.5" y="120.4">13</text>
<text x="235.5" y="122.9">14</text>
<text x="235.5" y="125.5">15</text>
<text x="269.8" y="120.4">13</text>
<text x="269.8" y="122.9">14</text>
<text x="269.8" y="125.5">15</text>
<text x="278.3" y="121.6">PC0</text>
<text x="278.3" y="124.1">PC1</text>
<text x="121.3" y="130.5">PD2</text>
<text x="121.3" y="128">PD1</text>
<text x="129.5" y="126.7">21</text>
<text x="129.5" y="129.3">22</text>
<text x="129.5" y="131.8">23</text>
<text x="167.6" y="126.7">10</text>
<text x="167.6" y="129.3">11</text>
<text x="167.6" y="131.8">12</text>
<text x="174.5" y="128">PC9</text>
<text x="174.5" y="130.5">PC1</text>
<text x="225.8" y="131.8">PD3</text>
<text x="225.8" y="126.7">PD5</text>
<text x="225.8" y="129.2">PD4</text>
<text x="235.5" y="128">16</text>
<text x="235.5" y="130.6">17</text>
<text x="269.8" y="128">16</text>
<text x="269.8" y="130.6">17</text>
<text x="278.3" y="131.8">PC4</text>
<text x="278.3" y="129.2">PC3</text>
<text x="278.3" y="126.7">PC2</text>
<text x="10.3" y="135.9">C</text>
<text x="55.2" y="136.9">3</text>
<text x="67.9" y="136.9">2</text>
<text x="121.3" y="135.6">PD4</text>
<text x="121.3" y="133">PD3</text>
<text x="129.5" y="134.4">24</text>
<text x="129.5" y="136.9">25</text>
<text x="167.6" y="134.4">13</text>
<text x="167.6" y="136.9">16</text>
<text x="174.5" y="135.6">PC3</text>
<text x="174.5" y="133">PC2</text>
<text x="225.8" y="136.8">PD1</text>
<text x="225.8" y="134.3">PD2</text>
<text x="235.5" y="133.1">18</text>
<text x="235.5" y="135.6">19</text>
<text x="269.8" y="133.1">18</text>
<text x="269.8" y="135.6">19</text>
<text x="278.3" y="134.3">PC5</text>
<text x="278.3" y="136.8">PC6</text>
<text x="285.3" y="135.9">C</text>
<text x="37.4" y="138.1">USB_IN</text>
<text x="121.3" y="138.1">PD5</text>
<text x="121.3" y="140.7">PD6</text>
<text x="121.3" y="143.2">PD7</text>
<text x="129.5" y="139.4">26</text>
<text x="129.5" y="142">27</text>
<text x="167.6" y="139.4">17</text>
<text x="167.6" y="142">18</text>
<text x="174.5" y="138.1">PC4</text>
<text x="174.5" y="143.2">PC6</text>
<text x="174.5" y="140.7">PC5</text>
<text x="225.8" y="139.4">PD0</text>
<text x="235.5" y="138.2">20</text>
<text x="269.8" y="138.2">20</text>
<text x="278.3" y="139.4">PC7</text>
<text x="62" y="144.2" transform="rotate(-90 62 144.2)">1</text>
<text x="167.6" y="144.5">19</text>
<text x="174.5" y="145.7">PC7</text>
<text x="21.5" y="154.7">1</text>
<text x="149.6" y="155" transform="rotate(-90 149.6 155)">15</text>
<text x="21.5" y="157.2">2</text>
<text x="57.7" y="172.5">3</text>
<text x="70.4" y="172.5">2</text>
<text x="27.7" y="177.2" transform="rotate(-90 27.7 177.2)">1</text>
<text x="64.5" y="179.8" transform="rotate(-90 64.5 179.8)">1</text>
<text x="10.3" y="185.9">D</text>
<text x="27.7" y="182.3" transform="rotate(-90 27.7 182.3)">2</text>
<text x="285.3" y="185.9">D</text>
<text x="35" y="199.9">1</text>
<text x="85" y="199.9">2</text>
<text x="135" y="199.9">3</text>
<text x="185" y="199.9">4</text>
<text x="235" y="199.9">5</text>
<text x="285" y="199.9">6</text>
</g>
<g font-size="1.8" fill="#008484">
<text x="172" y="17.1">+5V</text>
<text x="56.4" y="18.3">+5V</text>
<text x="51.9" y="26.3">C1</text>
<text x="51.9" y="28.8">100n</text>
<text x="74.7" y="26.3">C2</text>
<text x="74.7" y="28.8">20n</text>
<text x="87.7" y="28.8">J8</text>
<text x="120.2" y="29.8">+3.3V</text>
<text x="127.5" y="29.8">+5V</text>
<text x="146.6" y="29.8">+5V</text>
<text x="152" y="29.8">+3.3V</text>
<text x="177.2" y="25">JP2</text>
<text x="177.8" y="27.5">A0</text>
<text x="21.1" y="34.8">J11</text>
<text x="47.5" y="35.5">GND</text>
<text x="70.4" y="35.5">GND</text>
<text x="85.6" y="31.3">RX/NC</text>
<text x="137.6" y="34.7">PWR</text>
<text x="137.9" y="32.3">J10</text>
<text x="189.9" y="30.1">JP3</text>
<text x="190.5" y="32.5">A1</text>
<text x="239.3" y="32.3">+5V</text>
<text x="17.3" y="37.2">USB_B_Mini</text>
<text x="21.8" y="41.5">VBUS</text>
<text x="53.8" y="41.5">R232</text>
<text x="59.3" y="39.9" transform="rotate(-90 59.3 39.9)">VCC</text>
<text x="61.8" y="38.6" transform="rotate(-90 61.8 38.6)">V3</text>
<text x="64.1" y="41.5">RXD</text>
<text x="64.4" y="39">TXD</text>
<text x="202.6" y="37.7">JP5</text>
<text x="203.2" y="40.2">A2</text>
<text x="217.7" y="41.2">+5V</text>
<text x="23.9" y="46.6">D+</text>
<text x="53.8" y="46.6">UD+</text>
<text x="64.4" y="46.6">~{CTS}</text>
<text x="85.7" y="46.6">TX/NC</text>
<text x="87.7" y="44">J9</text>
<text x="182.1" y="46.9">GND</text>
<text x="221.9" y="46.2">U3</text>
<text x="238" y="42.8">R1</text>
<text x="238" y="45.3">4k7</text>
<text x="246.9" y="42.8">R2</text>
<text x="246.9" y="45.3">4k7</text>
<text x="252.2" y="47.9">JP6</text>
<text x="21.2" y="52.3" transform="rotate(-90 21.2 52.3)">Shield</text>
<text x="23.7" y="52.3" transform="rotate(-90 23.7 52.3)">GND</text>
<text x="23.9" y="49.1">D-</text>
<text x="24.8" y="51.7">ID</text>
<text x="43.2" y="52.6">Y1</text>
<text x="53.8" y="49.1">UD-</text>
<text x="64.1" y="49.1">~{DSR}</text>
<text x="66" y="51.7">~{RI}</text>
<text x="74.2" y="53.6">C11</text>
<text x="128.8" y="49.4">GND</text>
<text x="147.8" y="49.4">GND</text>
<text x="212.6" y="52.9">A0</text>
<text x="220.6" y="53.9" transform="rotate(-90 220.6 53.9)">VCC</text>
<text x="221.9" y="48.7">CAT24C256</text>
<text x="223.1" y="52.9">SDA</text>
<text x="252.1" y="50.3">SDA</text>
<text x="53.8" y="54.2">XI</text>
<text x="53.8" y="59.3">XO</text>
<text x="64.1" y="54.2">~{DCD}</text>
<text x="64.4" y="56.7">~{DTR}</text>
<text x="64.4" y="59.3">~{RTS}</text>
<text x="73.7" y="56">100n</text>
<text x="145.3" y="59">+5V</text>
<text x="156.2" y="59.3">J2</text>
<text x="162.2" y="59">+3.3V</text>
<text x="212.6" y="55.5">A1</text>
<text x="212.6" y="58">A2</text>
<text x="220.6" y="59.2" transform="rotate(-90 220.6 59.2)">GND</text>
<text x="223.1" y="55.5">SCL</text>
<text x="223.9" y="58">WP</text>
<text x="252.1" y="59.2">SCL</text>
<text x="252.2" y="56.8">JP7</text>
<text x="20.8" y="63.4">GND</text>
<text x="40.6" y="64.4">12</text>
<text x="44.2" y="64.4">mHz</text>
<text x="61.8" y="60.5" transform="rotate(-90 61.8 60.5)">GND</text>
<text x="63.2" y="63.5">U2</text>
<text x="63.2" y="66">CH340G</text>
<text x="152.4" y="61.8">+5/+3.3</text>
<text x="40.4" y="67">C4</text>
<text x="40.4" y="69.4">22p</text>
<text x="51.9" y="67">C5</text>
<text x="51.9" y="69.4">22p</text>
<text x="84.7" y="71" transform="rotate(-90 84.7 71)">J3</text>
<text x="140.8" y="69.5">C3</text>
<text x="140.8" y="71.9">100n</text>
<text x="217.7" y="69.8">GND</text>
<text x="36.1" y="76.1">GND</text>
<text x="47.5" y="76.1">GND</text>
<text x="58.9" y="76.1">GND</text>
<text x="87.2" y="73.8" transform="rotate(-90 87.2 73.8)">NC/USB</text>
<text x="84.3" y="83.7" transform="rotate(-90 84.3 83.7)">J4</text>
<text x="110.4" y="83.4">D1</text>
<text x="136.4" y="78.7">GND</text>
<text x="41.1" y="88.2">+5V</text>
<text x="86.8" y="84.9" transform="rotate(-90 86.8 84.9)">UPDI</text>
<text x="105" y="88.5">BAT43</text>
<text x="117.5" y="89.8">470</text>
<text x="118" y="84.7">R3</text>
<text x="132.6" y="87.2">UPDI</text>
<text x="148.2" y="86.7" transform="rotate(-90 148.2 86.7)">AVDD</text>
<text x="153.3" y="88.8" transform="rotate(-90 153.3 88.8)">VDDIO2</text>
<text x="158.3" y="85.6" transform="rotate(-90 158.3 85.6)">VDD</text>
<text x="163.4" y="87.2">PA0</text>
<text x="163.4" y="89.8">PA1</text>
<text x="31" y="95.4">SW1</text>
<text x="132.6" y="92.3">XTAL32K1/PF0</text>
<text x="132.6" y="94.8">XTAL32K2/PF1</text>
<text x="163.4" y="92.3">PA2</text>
<text x="163.4" y="94.8">PA3</text>
<text x="30" y="97.8">RESET</text>
<text x="45" y="96.2">R4</text>
<text x="45" y="98.6">10k</text>
<text x="74.2" y="99.6">+5V</text>
<text x="95.8" y="96.4">GND</text>
<text x="132.6" y="97.4">PF2</text>
<text x="132.6" y="99.9">PF3</text>
<text x="163.4" y="99.9">PA5</text>
<text x="163.4" y="97.4">PA4</text>
<text x="77.5" y="106.3">4</text>
<text x="79.9" y="106.3">to</text>
<text x="82.5" y="103.7">X1</text>
<text x="82.9" y="106.3">40</text>
<text x="86.5" y="106.3">mHz</text>
<text x="132.6" y="102.5">PF4</text>
<text x="132.6" y="105">PF5</text>
<text x="132.6" y="107.5">~{RESET}/PF6</text>
<text x="163.4" y="102.5">PA6</text>
<text x="163.4" y="105">PA7</text>
<text x="23.4" y="109.1">GND</text>
<text x="36" y="112.2">LED</text>
<text x="36.4" y="109.7">D2</text>
<text x="48.2" y="110">R5</text>
<text x="48.3" y="112.4">1k</text>
<text x="71.4" y="112.6">EN</text>
<text x="77.1" y="110.4" transform="rotate(-90 77.1 110.4)">Vcc</text>
<text x="77.2" y="112.6">OUT</text>
<text x="132.6" y="112.6">PE0</text>
<text x="163.2" y="110.1">PB0</text>
<text x="163.2" y="112.6">PB1</text>
<text x="242.1" y="114">J5</text>
<text x="263.5" y="114">J6</text>
<text x="77.1" y="116.6" transform="rotate(-90 77.1 116.6)">GND</text>
<text x="132.6" y="115.2">PE1</text>
<text x="132.6" y="117.7">PE2</text>
<text x="163.2" y="115.2">PB2</text>
<text x="163.2" y="117.7">PB3</text>
<text x="242.1" y="116.4">Conn_01x20</text>
<text x="254.2" y="116.4">Conn_01x20</text>
<text x="23.4" y="123.1">GND</text>
<text x="74.2" y="125.6">GND</text>
<text x="132.6" y="125.3">PD0</text>
<text x="132.6" y="120.2">PE3</text>
<text x="163.2" y="120.2">PB4</text>
<text x="163.2" y="122.8">PB5</text>
<text x="218.9" y="125.6">GND</text>
<text x="60.9" y="132">U1</text>
<text x="132.6" y="127.9">PD1</text>
<text x="132.6" y="130.4">PD2</text>
<text x="163.2" y="127.9">PC0</text>
<text x="163.2" y="130.4">PC1</text>
<text x="55.5" y="134.4">AMS1117-3.3</text>
<text x="88.5" y="132.6">+3.3V</text>
<text x="132.6" y="132.9">PD3</text>
<text x="132.6" y="135.5">PD4</text>
<text x="163.2" y="132.9">PC2</text>
<text x="163.2" y="135.5">PC3</text>
<text x="57.7" y="138">VI</text>
<text x="63.1" y="141.7" transform="rotate(-90 63.1 141.7)">GND</text>
<text x="64.2" y="138">VO</text>
<text x="132.6" y="138">PD5</text>
<text x="132.6" y="140.6">PD6</text>
<text x="132.6" y="143.1">VREFA/PD7</text>
<text x="163.2" y="138">PC4</text>
<text x="163.2" y="140.6">PC5</text>
<text x="163.2" y="143.1">PC6</text>
<text x="77.9" y="145.1">C13</text>
<text x="77.9" y="147.5">22u</text>
<text x="86.4" y="146.9">100n</text>
<text x="86.4" y="144.4">C10</text>
<text x="163.2" y="145.6">PC7</text>
<text x="17.5" y="152.8">VIn</text>
<text x="17.9" y="150.4">J1</text>
<text x="150.7" y="151.9" transform="rotate(-90 150.7 151.9)">GND</text>
<text x="152.1" y="155">U4</text>
<text x="60.2" y="158.7">GND</text>
<text x="147.8" y="161.2">GND</text>
<text x="152.1" y="157.4">AVR128DB48</text>
<text x="23.4" y="165">GND</text>
<text x="63.4" y="167.5">U5</text>
<text x="34.3" y="170.6">1N4007</text>
<text x="36.8" y="168.2">D3</text>
<text x="58.1" y="170">AMS1117-5.0</text>
<text x="60.2" y="173.6">VI</text>
<text x="66.7" y="173.6">VO</text>
<text x="91.9" y="169.5">+5V</text>
<text x="99" y="168.4">R6</text>
<text x="99.1" y="170.8">1k</text>
<text x="21.6" y="178.7">J7</text>
<text x="65.6" y="177.3" transform="rotate(-90 65.6 177.3)">GND</text>
<text x="88.9" y="179.9">C6</text>
<text x="130.8" y="174.9">H1</text>
<text x="130.8" y="177.3">MountingHole</text>
<text x="19.1" y="181.2">9</text>
<text x="21.4" y="181.2">volt</text>
<text x="39.4" y="183.7">100n</text>
<text x="40.6" y="181.2">C7</text>
<text x="55" y="180.6">C8</text>
<text x="55" y="183.1">100u</text>
<text x="80.4" y="180.6">C9</text>
<text x="80.4" y="183.1">22u</text>
<text x="88.9" y="182.5">100n</text>
<text x="102.1" y="180.7" transform="rotate(-90 102.1 180.7)">D4</text>
<text x="104.6" y="181.2" transform="rotate(-90 104.6 181.2)">LED</text>
<text x="130.8" y="181.3">H2</text>
<text x="130.8" y="183.7">MountingHole</text>
<text x="104.6" y="189.1">GND</text>
<text x="130.8" y="187.6">H3</text>
<text x="130.8" y="190">MountingHole</text>
<text x="25.9" y="194.2">GND</text>
<text x="62.7" y="194.2">GND</text>
<text x="122.4" y="195.5">GND</text>
</g>
<g font-size="1.8" fill="#0000c2">
<text x="177.8" y="180.1">https://github.com/ScottBillingsley/Philosophy-of-Noise</text>
<text x="208.3" y="194.1">3/2025</text>
<text x="241.3" y="194.1">Vernon</text>
<text x="248.9" y="194.1">Billingsley</text>
</g>
</svg>
